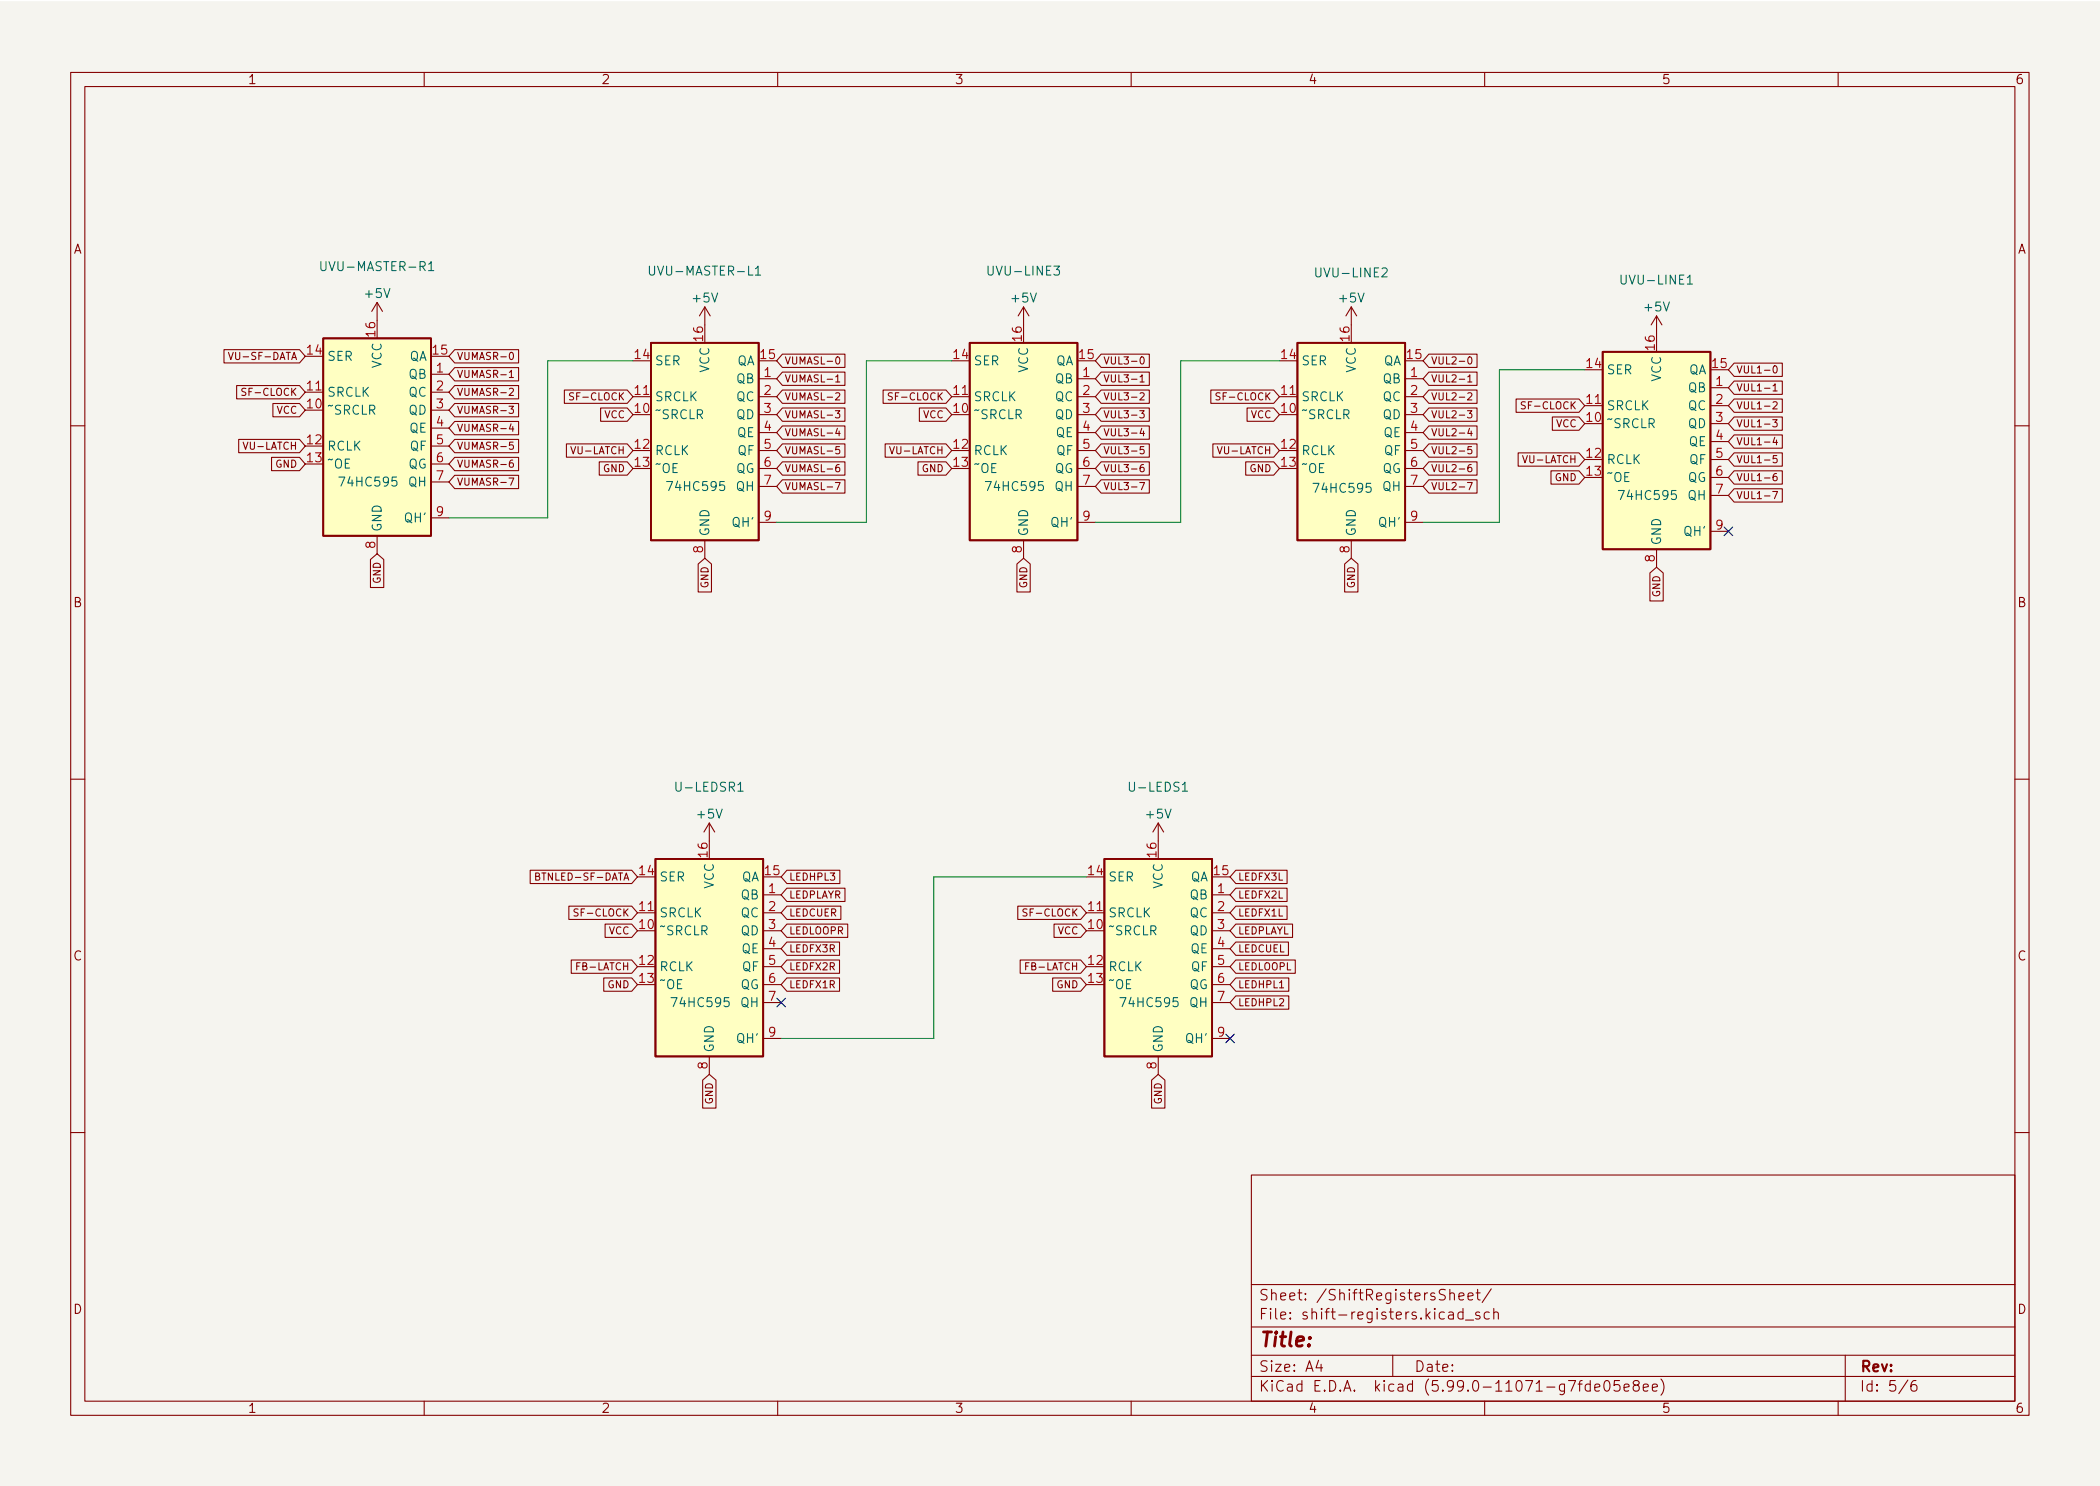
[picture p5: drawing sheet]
<svg xmlns="http://www.w3.org/2000/svg" width="297mm" height="210mm" viewBox="0 0 297 210" stroke-linecap="round" stroke-linejoin="round" font-family="sans-serif">
<path d="M0 .2h297v210.1h-297z" fill="#f5f4ef" stroke="#f5f4ef" stroke-width=".14"/>
<g fill="none" stroke="#840000" stroke-width=".15">
<path d="M10 10.2h277v190.1h-277zM12 12.2h273v186.1h-273zM60 10.2v2M110 10.2v2M160 10.2v2M210 10.2v2M260 10.2v2M31.7 49.5h10.7l.8 .9-.8 1h-10.7zM32.3 49.9l.4 1 .3-1M33.5 54.6h8.9l.8 .9-.8 .9h-8.9zM34.8 55l-.4-.1-.2 .1v.3l.5 .2 .1 .3-.2 .2-.4-.1M38.6 57.1h3.8l.8 .9-.8 1h-3.8z"/>
<path d="M43.2 55.5h2.5M53.3 42.8v2.5M53.3 42.8l-.7 1.3M53.3 42.8l.8 1.3M61 53h2.5M61 55.5h2.5M61 58h2.5M64.3 49.5h9.1v1.9h-9.1l-.8-1zM64.3 57.1h9.1v1.9h-9.1l-.8-1zM64.3 52h9.1v1.9h-9.1l-.8-.9zM64.3 59.6h9.1v1.9h-9.1l-.8-.9zM64.3 54.6h9.1v1.8h-9.1l-.8-.9z"/>
<path d="M72 57.5h.6l-.3 .4 .3 .1v.4l-.2 .1-.4-.1M72 52.7l.3-.3v1M72 55l.4-.1 .2 .3-.6 .8h.6M72 53.4h.6M72.2 49.9h.1a.54 .54 0 0 1 .3 .5 .54 .54 0 0 1-.3 .5 .68 .68 0 0 1-.1-1zM72.3 60l-.3 .7h.7M79.8 55.2h8.9l.8 .9-.8 1h-8.9zM81.1 55.6h-.4l-.1 .1v.3l.4 .2 .1 .2-.2 .2-.3-.1M85 57.7h3.7l.8 1-.8 .9h-3.7zM89.5 56.1h2.6M99.7 43.4l-.8 1.3M99.7 43.4v2.6"/>
<path d="M99.7 43.4l.8 1.3M107.3 53.6h2.6M107.3 56.1h2.6M107.3 58.7h2.6M110.7 57.7h8.8v1.9h-8.8l-.8-.9zM110.7 55.2h8.8v1.9h-8.8l-.8-1zM110.7 50.1h8.8v1.9h-8.8l-.8-1zM110.7 52.6h8.8v1.9h-8.8l-.8-.9zM118.2 58.1h.6l-.4 .4 .3 .1v.4l-.1 .1-.4-.1M118.2 55.7l.4-.1 .2 .3-.6 .7h.6M118.2 53.3l.3-.3v1M118.2 54h.6"/>
<path d="M118.4 50.5a.54 .54 0 0 1 .4 .5 .54 .54 0 0 1-.4 .5 .68 .68 0 0 1 0-1zM124.9 55.2h8.9l.8 .9-.8 1h-8.9zM126.2 55.6h-.4l-.1 .1v.3l.4 .2 .1 .2-.2 .2-.4-.1M130 57.7h3.8l.8 1-.8 .9h-3.8zM134.6 56.1h2.6M144.8 43.4v2.6M144.8 43.4l-.8 1.3M144.8 43.4l.7 1.3M152.4 53.6h2.5M152.4 56.1h2.5M152.4 58.7h2.5M155.8 52.6h6.8v1.9h-6.8l-.9-.9z"/>
<path d="M155.8 57.7h6.8v1.9h-6.8l-.9-.9zM155.8 55.2h6.8v1.9h-6.8l-.9-1zM155.8 50.1h6.8v1.9h-6.8l-.9-1zM161.2 58.1h.6l-.3 .4 .3 .1v.4l-.2 .1-.4-.1M161.3 53.3l.3-.3v1M161.3 55.7l.3-.1 .2 .3-.6 .7h.6M161.3 54h.5M161.4 50.6l.1-.1a.54 .54 0 0 1 .4 .5 .54 .54 0 0 1-.4 .5l-.1-.1-.1-.3zM171.3 55.2h8.9l.8 .9-.8 1h-8.9zM172.6 55.6h-.4l-.2 .1v.3l.5 .2 .1 .2-.2 .2-.4-.1M176.4 57.7h3.8l.8 1-.8 .9h-3.8zM181 56.1h2.5"/>
<path d="M191.1 43.4l-.7 1.3M191.1 43.4v2.6M191.1 43.4l.8 1.3M198.8 53.6h2.5M198.8 56.1h2.5M198.8 58.7h2.5M202.1 50.1h6.8v1.9h-6.8l-.8-1zM202.1 55.2h6.8v1.9h-6.8l-.8-1zM202.1 52.6h6.8v1.9h-6.8l-.8-.9zM202.1 57.7h6.8v1.9h-6.8l-.8-.9zM207.6 58.1h.6l-.3 .4 .2 .1v.4l-.1 .1-.4-.1M207.6 55.7l.4-.1 .2 .3-.6 .7h.6"/>
<path d="M207.6 53.3l.3-.3v1M207.6 54h.6M207.8 50.5h.1a.54 .54 0 0 1 .3 .5 .54 .54 0 0 1-.3 .5 .68 .68 0 0 1-.1-1zM214.4 56.5h8.9l.9 .9-.9 .9h-8.9zM215.8 56.9l-.4-.1-.2 .1v.3l.5 .2 .1 .3-.2 .2-.4-.1M219.6 59h3.7l.9 .9-.9 1h-3.7zM224.2 57.4h2.5M234.3 44.7l-.7 1.3M234.3 44.7v2.5M234.3 44.7l.8 1.3M241.9 54.9h2.6M241.9 57.4h2.6"/>
<path d="M241.9 59.9h2.6M245.3 59h6.8v1.9h-6.8l-.8-1zM245.3 53.9h6.8v1.9h-6.8l-.8-.9zM245.3 51.4h6.8v1.9h-6.8l-.8-1zM245.3 56.5h6.8v1.8h-6.8l-.8-.9zM250.7 59.4h.7l-.4 .4 .3 .1v.4l-.1 .1-.5-.1M250.8 54.6l.3-.3v1M250.8 56.9l.4-.1 .2 .3-.7 .8h.7M250.8 55.3h.6M250.9 51.9l.1-.1a.54 .54 0 0 1 .4 .5 .54 .54 0 0 1-.4 .5l-.1-.1-.1-.3zM10 60.2h2M33.8 62.2h8.6l.8 .9-.8 1h-8.6z"/>
<path d="M34.4 62.6l.3 1 .4-1M38.4 64.7h4l.8 1-.8 .9h-4zM52.4 79.2l.9-.8 1 .8v3.9h-1.9zM53.3 75.8v2.6M61 60.6h2.5M61 63.1h2.5M61 65.7h2.5M61 68.2h2.5M61 73.3h2.5M64.3 62.2h9.1v1.9h-9.1l-.8-1zM64.3 64.7h9.1v1.9h-9.1l-.8-.9zM64.3 67.3h9.1v1.8h-9.1l-.8-.9z"/>
<path d="M72 67.6h.7l-.5 1.1M72.5 65.1h-.3a.68 .68 0 0 0 0 1l.4-.1v-.3l-.2-.2h-.2l-.2 .2M72.5 60.4v.6M72.6 62.6h-.5l-.1 .4 .2-.1 .3 .1 .1 .1v.4l-.2 .1-.4-.1M80.1 62.8h8.6l.8 .9-.8 1h-8.6zM80.7 63.2l.4 1 .3-1M84.8 65.3h3.9l.8 1-.8 .9h-3.9zM98.8 79.8l.9-.8 .9 .8v4h-1.8zM99.7 76.4v2.6M107.3 61.2h2.6M107.3 63.7h2.6M107.3 66.3h2.6"/>
<path d="M107.3 68.8h2.6M107.3 73.9h2.6M110.7 60.3h8.8v1.8h-8.8l-.8-.9zM110.7 65.3h8.8v1.9h-8.8l-.8-.9zM110.7 67.9h8.8v1.9h-8.8l-.8-1zM110.7 62.8h8.8v1.9h-8.8l-.8-1zM118.2 68.3h.6l-.4 1M118.4 60.6l-.2 .7h.6M118.7 65.7l-.3 .1a.68 .68 0 0 0 0 .9h.3l.1-.4-.2-.2h-.2l-.2 .2M118.7 61v.7M118.7 63.2h-.4l-.1 .5 .2-.1h.3l.1 .2-.1 .3-.1 .1-.4-.1M125.2 62.8h8.6l.8 .9-.8 1h-8.6z"/>
<path d="M125.8 63.2l.4 1 .3-1M129.8 65.3h4l.8 1-.8 .9h-4zM143.8 79.8l1-.8 .9 .8v4h-1.9zM144.8 76.4v2.6M152.4 61.2h2.5M152.4 63.7h2.5M152.4 66.3h2.5M152.4 68.8h2.5M152.4 73.9h2.5M155.8 67.9h6.8v1.9h-6.8l-.9-1zM155.8 65.3h6.8v1.9h-6.8l-.9-.9zM155.8 60.3h6.8v1.8h-6.8l-.9-.9z"/>
<path d="M155.8 62.8h6.8v1.9h-6.8l-.9-1zM161.2 68.3h.7l-.4 1M161.5 60.6l-.2 .7h.6M161.7 65.7l-.2 .1a.68 .68 0 0 0 0 .9h.3v-.4l-.2-.2h-.1l-.2 .2M161.7 61v.7M161.8 63.2h-.5v.5l.1-.1h.3l.1 .2v.3l-.2 .1-.3-.1M171.6 62.8h8.6l.8 .9-.8 1h-8.6zM172.2 63.2l.3 1 .4-1M176.2 65.3h4l.8 1-.8 .9h-4zM190.2 79.8l.9-.8 1 .8v4h-1.9zM191.1 76.4v2.6M198.8 61.2h2.5"/>
<path d="M198.8 63.7h2.5M198.8 66.3h2.5M198.8 68.8h2.5M198.8 73.9h2.5M202.1 60.3h6.8v1.8h-6.8l-.8-.9zM202.1 65.3h6.8v1.9h-6.8l-.8-.9zM202.1 67.9h6.8v1.9h-6.8l-.8-1zM202.1 62.8h6.8v1.9h-6.8l-.8-1zM207.6 68.3h.6l-.4 1M207.9 60.6l-.3 .7h.6M208.1 65.7l-.3 .1a.68 .68 0 0 0 0 .9h.3l.1-.4-.2-.2h-.2l-.2 .2M208.1 61v.7"/>
<path d="M208.1 63.2h-.4l-.1 .5 .2-.1h.3l.1 .2-.1 .3-.1 .1-.4-.1M214.7 64.1h8.6l.9 .9-.9 1h-8.6zM215.4 64.5l.3 1 .3-1M219.4 66.6h3.9l.9 1-.9 .9h-3.9zM234.3 77.7v2.6M241.9 62.5h2.6M241.9 65h2.6M241.9 67.6h2.6M241.9 70.1h2.6M241.9 75.2h2.6M245.3 61.5h6.8v1.9h-6.8l-.8-.9zM245.3 69.2h6.8v1.8h-6.8l-.8-.9z"/>
<path d="M245.3 64.1h6.8v1.9h-6.8l-.8-1zM245.3 66.6h6.8v1.9h-6.8l-.8-.9zM250.7 69.5h.7l-.4 1.1M251 61.9l-.2 .7h.6M251.3 67l-.3 .1a.68 .68 0 0 0 0 .9l.3-.1 .1-.3-.2-.2h-.2l-.2 .2M251.3 62.3v.6M251.3 64.5h-.5v.4l.1-.1 .4 .1 .1 .1-.1 .4-.1 .1-.4-.1M285 60.2h2M233.4 81.1l.9-.8 1 .8v3.9h-1.9zM10 110.2h2M100.3 116.5l-.7 1.2M100.3 116.5v2.5"/>
<path d="M100.3 116.5l.8 1.2M163.8 116.5l-.7 1.2M163.8 116.5v2.5M163.8 116.5l.8 1.2M285 110.2h2M75 123.1h14.4l.8 1-.8 .9h-14.4zM75.8 124h.4l.1-.2v-.2l-.5-.1v1h.4l.1-.1 .1-.2-.3-.2M80.5 128.2h8.9l.8 1-.8 .9h-8.9zM80.8 135.8h8.6l.8 1-.8 .9h-8.6zM81.6 136.7h.3M81.8 128.6h-.4l-.2 .1v.3l.5 .2 .1 .2-.2 .2h-.4M82.1 136.2h-.5v1"/>
<path d="M85.4 138.4h4l.8 .9-.8 1h-4zM85.6 130.8h3.8l.8 .9-.8 .9h-3.8zM90.2 129.2h2.5M107.9 126.6h2.6M107.9 129.2h2.6M107.9 131.7h2.6M107.9 134.2h2.6M107.9 136.8h2.6M107.9 139.3h2.6M111.3 125.7h8.2v1.9h-8.2l-.8-1zM111.3 138.4h7.4v1.9h-7.4l-.8-1zM111.3 128.2h7.6v1.9h-7.6l-.8-.9z"/>
<path d="M111.3 133.3h7.4v1.9h-7.4l-.8-1zM111.3 123.1h7.5v1.9h-7.5l-.8-.9zM111.3 135.8h7.4v1.9h-7.4l-.8-.9zM111.3 130.8h8.6v1.8h-8.6l-.8-.9zM144 128.2h8.9l.8 1-.8 .9h-8.9zM144.3 135.8h8.6l.8 1-.8 .9h-8.6zM145.1 136.7h.3M145.3 128.6h-.4l-.2 .1v.3l.5 .2 .1 .2-.2 .2h-.4M145.6 136.2h-.5v1M148.9 138.4h4l.8 .9-.8 1h-4zM149.1 130.8h3.8l.8 .9-.8 .9h-3.8zM153.7 129.2h2.5"/>
<path d="M171.4 126.6h2.6M171.4 129.2h2.6M171.4 131.7h2.6M171.4 134.2h2.6M171.4 136.8h2.6M171.4 139.3h2.6M174.8 138.4h7.5v1.9h-7.5l-.8-1zM174.8 128.2h7.3v1.9h-7.3l-.8-.9zM174.8 133.3h7.4v1.9h-7.4l-.8-1zM174.8 123.1h7.3v1.9h-7.3l-.8-.9zM174.8 135.8h8.4v1.9h-8.4l-.8-.9zM174.8 125.7h7.3v1.9h-7.3l-.8-1z"/>
<path d="M174.8 130.8h8v1.8h-8l-.8-.9zM181 139.8h.6M99.4 152.8l.9-.8 1 .8v4h-1.9zM100.3 149.5v2.5M107.9 141.9h2.6M107.9 146.9h2.6M162.9 152.8l.9-.8 1 .8v4h-1.9zM163.8 149.5v2.5M171.4 141.9h2.6M171.4 146.9h2.6M174.8 140.9h7.5v1.9h-7.5l-.8-.9zM10 160.2h2"/>
<path d="M177 166.3h108v32h-108zM285 160.2h2M60 198.3v2M110 198.3v2M160 198.3v2M177 194.8h108M177 191.8h108M177 187.8h108M177 181.8h108M186.5 192.5l-.4 1h1M186.9 193v1M197 191.8v3"/>
<path d="M204.9 185.7l.2-.1 .4 .1 .1 .9M205.1 183.1a.37 .37 0 0 1 .6 0v.8M205.1 182.4v1.5M205.6 186l-.5 .1a.29 .29 0 0 0-.2 .2 .29 .29 0 0 0 .2 .3h.5M206.4 183.4l.7-.1-.1-.3-.4-.1-.2 .2v.8h.2h.4M206.9 185.7l-.4-.1-.3 .3v.4l.2 .3h.1h.4M206.9 185.1v1.5M207.3 186.8h1.1M207.6 183.4l.8-.1-.1-.3-.4-.1-.3 .2 .1 .8h.2h.4M208.8 182.9h.6M209 182.4v1.3l.1 .2h.3M209.3 185.7l-.4-.1-.2 .2 .1 .3 .5 .1 .1 .1-.1 .3h-.2h-.4"/>
<path d="M210 198.3v2M210.6 185.7l-.4-.1-.3 .3v.4l.2 .3h.1h.4M210.9 182.4l-1.3 1.9M211.3 185.8a.37 .37 0 0 1 .6 0v.8M211.3 185.1v1.5M224.9 195.9l-.4-.1-.3 .3v.4l.2 .3h.1h.4M224.9 195.3v1.5M225.6 196.3l.7-.1-.1-.3-.4-.1-.2 .2v.8h.2h.4M227.1 195.4a.36 .36 0 0 1 .5 .2 .77 .77 0 0 1-.4 1.2 1 1 0 0 1-.1-1.4zM229.1 195.3h-.7l-.1 .7 .2-.1 .5 .1 .1 .2v.5l-.2 .1h-.4l-.2-.1M229.7 196.3l.7-.1v-.3l-.5-.1-.2 .2 .1 .8h.1h.5M231.3 196l-.2-.1a.31 .31 0 0 1-.1-.3 .31 .31 0 0 1 .3-.3h.3l.3 .3-.2 .3-.4 .1-.3 .3 .1 .4 .2 .1h.3l.3-.3v-.2l-.3-.3"/>
<path d="M232.4 196.3l.7-.1v-.3l-.5-.1-.2 .2 .1 .8h.1h.5M233.7 196.3l.7-.1v-.3l-.5-.1-.2 .2 .1 .8h.1h.5M234.9 195.1a1.72 1.72 0 0 1 0 2.3M260 198.3v2M261 191.8v6.5M269.9 195.3l-1.3 1.9M271 195.3a.6 .6 0 0 0-.7 .7v.5l.1 .3h.5l.2-.1 .1-.5-.2-.2-.4-.1-.3 .3"/>
</g>
<g fill="#ffffc2" stroke="#ffffc2" stroke-width=".14">
<path d="M45.7 47.9h15.3v27.9h-15.3z"/>
<path d="M226.7 49.8h15.2v27.9h-15.2z"/>
<path d="M183.5 48.5h15.3v27.9h-15.3z"/>
<path d="M92.1 48.5h15.2v27.9h-15.2z"/>
<path d="M156.2 121.5h15.2v28h-15.2z"/>
<path d="M92.7 121.5h15.2v28h-15.2z"/>
<path d="M137.2 48.5h15.2v27.9h-15.2z"/>
</g>
<path d="M45.7 47.9h15.3v27.9h-15.3zM92.1 48.5h15.2v27.9h-15.2zM137.2 48.5h15.2v27.9h-15.2zM183.5 48.5h15.3v27.9h-15.3zM226.7 49.8h15.2v27.9h-15.2zM92.7 121.5h15.2v28h-15.2zM156.2 121.5h15.2v28h-15.2z" fill="none" stroke="#840000" stroke-width=".25"/>
<path d="M45.4 37v1l.2 .3 .4-.1 .1-.2v-1M60.6 37.4l.4-.4v1.3M60.6 38.3h.8M91.9 37.7v1l.2 .2h.4l.1-.2v-1M106.9 38l.3-.3v1.2M106.9 38.9h.7M238.7 40.2h.7M104.4 111.9h.7M167.2 111.9h.8" fill="none" stroke="#006464" stroke-width=".15"/>
<path d="M89.5 51h-12v22.3h-14M134.6 51h-12v22.9h-12.7M181 51h-14v22.9h-12.1M224.2 52.3h-12.1v21.6h-10.8M153.7 124.1h-21.6v22.8h-21.6" fill="none" stroke="#009600" stroke-width=".15"/>
<path d="M243.9 74.6l1.2 1.2M245.1 74.6l-1.2 1.2M109.9 141.2l1.2 1.3M111.1 141.2l-1.2 1.3M173.4 146.3l1.2 1.2M174.6 146.3l-1.2 1.2" fill="none" stroke="#000084" stroke-width=".15"/>
<text font-size="2.8" fill="#840000" x="178" y="190.6">Title:</text>
<g font-size="2.1" fill="#840000">
<text x="178" y="184">Sheet: /ShiftRegistersSheet/</text>
<text x="178" y="186.7">File: shift-registers.kicad_sch</text>
<text x="178" y="196.9">KiCad E.D.A. kicad (5.99.0-11071-g7fde05e8ee)</text>
<text x="178" y="194.1">Size: A4</text>
<text x="200" y="194.1">Date:</text>
<text x="263" y="194.1">Rev:</text>
<text x="263" y="196.9">Id: 5/6</text>
</g>
<g font-size="1.8" fill="#840000">
<text x="35" y="11.9">1</text>
<text x="85" y="11.9">2</text>
<text x="135" y="11.9">3</text>
<text x="185" y="11.9">4</text>
<text x="235" y="11.9">5</text>
<text x="285" y="11.9">6</text>
<text x="10.3" y="35.9">A</text>
<text x="285.3" y="35.9">A</text>
<text x="10.3" y="85.9">B</text>
<text x="285.3" y="85.9">B</text>
<text x="10.3" y="135.9">C</text>
<text x="285.3" y="135.9">C</text>
<text x="10.3" y="185.9">D</text>
<text x="285.3" y="185.9">D</text>
<text x="35" y="199.9">1</text>
<text x="85" y="199.9">2</text>
<text x="135" y="199.9">3</text>
<text x="185" y="199.9">4</text>
<text x="235" y="199.9">5</text>
<text x="285" y="199.9">6</text>
</g>
<g font-size="1.8" fill="#006464">
<text x="46" y="38.3">UVU-MASTER-R1</text>
<text x="92.5" y="39">UVU-MASTER-L1</text>
<text x="140.1" y="39">UVU-LINE3</text>
<text x="186.5" y="39.2">UVU-LINE2</text>
<text x="229.6" y="40.3">UVU-LINE1</text>
<text x="51.7" y="42.2">+5V</text>
<text x="98.1" y="42.8">+5V</text>
<text x="143.2" y="42.8">+5V</text>
<text x="189.5" y="42.8">+5V</text>
<text x="232.7" y="44.1">+5V</text>
<text x="46.2" y="51">SER</text>
<text x="54" y="52.1" transform="rotate(-90 54 52.1)">VCC</text>
<text x="57.8" y="53.6">QB</text>
<text x="57.8" y="51">QA</text>
<text x="92.6" y="51.7">SER</text>
<text x="100.3" y="52.8" transform="rotate(-90 100.3 52.8)">VCC</text>
<text x="104.2" y="51.7">QA</text>
<text x="137.7" y="51.7">SER</text>
<text x="145.4" y="52.8" transform="rotate(-90 145.4 52.8)">VCC</text>
<text x="149.2" y="51.7">QA</text>
<text x="184" y="51.7">SER</text>
<text x="191.8" y="52.8" transform="rotate(-90 191.8 52.8)">VCC</text>
<text x="195.6" y="51.7">QA</text>
<text x="227.2" y="53">SER</text>
<text x="238.8" y="53">QA</text>
<text x="46.2" y="58.7">~SRCLR</text>
<text x="46.2" y="56.1">SRCLK</text>
<text x="57.8" y="56.1">QC</text>
<text x="57.8" y="58.7">QD</text>
<text x="92.6" y="59.3">~SRCLR</text>
<text x="92.6" y="56.8">SRCLK</text>
<text x="104.2" y="54.2">QB</text>
<text x="104.2" y="56.8">QC</text>
<text x="104.2" y="59.3">QD</text>
<text x="137.7" y="59.3">~SRCLR</text>
<text x="137.7" y="56.8">SRCLK</text>
<text x="149.2" y="54.2">QB</text>
<text x="149.2" y="56.8">QC</text>
<text x="149.2" y="59.3">QD</text>
<text x="184" y="59.3">~SRCLR</text>
<text x="184" y="56.8">SRCLK</text>
<text x="195.6" y="54.2">QB</text>
<text x="195.6" y="56.8">QC</text>
<text x="195.6" y="59.3">QD</text>
<text x="227.2" y="58">SRCLK</text>
<text x="234.9" y="54" transform="rotate(-90 234.9 54)">VCC</text>
<text x="238.8" y="55.5">QB</text>
<text x="238.8" y="58">QC</text>
<text x="46.2" y="63.7">RCLK</text>
<text x="57.9" y="61.2">QE</text>
<text x="58" y="63.7">QF</text>
<text x="92.6" y="64.4">RCLK</text>
<text x="104.3" y="61.8">QE</text>
<text x="104.4" y="64.4">QF</text>
<text x="137.7" y="64.4">RCLK</text>
<text x="149.3" y="61.8">QE</text>
<text x="149.4" y="64.4">QF</text>
<text x="184" y="64.4">RCLK</text>
<text x="195.7" y="61.8">QE</text>
<text x="195.8" y="64.4">QF</text>
<text x="227.2" y="60.6">~SRCLR</text>
<text x="227.2" y="65.7">RCLK</text>
<text x="238.8" y="60.6">QD</text>
<text x="238.9" y="63.1">QE</text>
<text x="239" y="65.7">QF</text>
<text x="46.2" y="66.3">~OE</text>
<text x="48.3" y="68.8">74HC595</text>
<text x="57.7" y="66.3">QG</text>
<text x="57.8" y="68.8">QH</text>
<text x="92.6" y="66.9">~OE</text>
<text x="94.7" y="69.5">74HC595</text>
<text x="104.1" y="66.9">QG</text>
<text x="104.2" y="69.5">QH</text>
<text x="137.7" y="66.9">~OE</text>
<text x="139.8" y="69.5">74HC595</text>
<text x="149.1" y="66.9">QG</text>
<text x="149.2" y="69.5">QH</text>
<text x="184" y="66.9">~OE</text>
<text x="186.1" y="69.7">74HC595</text>
<text x="195.5" y="66.9">QG</text>
<text x="195.6" y="69.5">QH</text>
<text x="227.2" y="68.2">~OE</text>
<text x="229.3" y="70.7">74HC595</text>
<text x="238.7" y="68.2">QG</text>
<text x="238.8" y="70.7">QH</text>
<text x="54" y="75.3" transform="rotate(-90 54 75.3)">GND</text>
<text x="57.4" y="73.9">QH'</text>
<text x="100.3" y="75.9" transform="rotate(-90 100.3 75.9)">GND</text>
<text x="103.7" y="74.5">QH'</text>
<text x="145.4" y="75.9" transform="rotate(-90 145.4 75.9)">GND</text>
<text x="148.8" y="74.5">QH'</text>
<text x="191.8" y="75.9" transform="rotate(-90 191.8 75.9)">GND</text>
<text x="195.2" y="74.5">QH'</text>
<text x="234.9" y="77.2" transform="rotate(-90 234.9 77.2)">GND</text>
<text x="238.4" y="75.8">QH'</text>
<text x="95.9" y="112">U-LEDSR1</text>
<text x="160" y="112">U-LEDS1</text>
<text x="98.7" y="115.8">+5V</text>
<text x="162.2" y="115.8">+5V</text>
<text x="93.2" y="124.7">SER</text>
<text x="101" y="125.8" transform="rotate(-90 101 125.8)">VCC</text>
<text x="104.8" y="124.7">QA</text>
<text x="156.7" y="124.7">SER</text>
<text x="164.5" y="125.8" transform="rotate(-90 164.5 125.8)">VCC</text>
<text x="168.3" y="124.7">QA</text>
<text x="93.2" y="129.8">SRCLK</text>
<text x="104.8" y="127.2">QB</text>
<text x="104.8" y="129.8">QC</text>
<text x="156.7" y="129.8">SRCLK</text>
<text x="168.3" y="127.2">QB</text>
<text x="168.3" y="129.8">QC</text>
<text x="93.2" y="132.3">~SRCLR</text>
<text x="93.2" y="137.4">RCLK</text>
<text x="104.8" y="132.3">QD</text>
<text x="104.9" y="134.9">QE</text>
<text x="105" y="137.4">QF</text>
<text x="156.7" y="132.3">~SRCLR</text>
<text x="156.7" y="137.4">RCLK</text>
<text x="168.3" y="132.3">QD</text>
<text x="168.4" y="134.9">QE</text>
<text x="168.5" y="137.4">QF</text>
<text x="93.2" y="139.9">~OE</text>
<text x="95.3" y="142.5">74HC595</text>
<text x="104.7" y="139.9">QG</text>
<text x="104.8" y="142.5">QH</text>
<text x="156.7" y="139.9">~OE</text>
<text x="158.8" y="142.5">74HC595</text>
<text x="168.2" y="139.9">QG</text>
<text x="168.3" y="142.5">QH</text>
<text x="101" y="149" transform="rotate(-90 101 149)">GND</text>
<text x="104.4" y="147.6">QH'</text>
<text x="164.5" y="149" transform="rotate(-90 164.5 149)">GND</text>
<text x="167.9" y="147.6">QH'</text>
</g>
<g font-size="1.8" fill="#a90000">
<text x="53.1" y="47.6" transform="rotate(-90 53.1 47.6)">16</text>
<text x="43.5" y="50.2">14</text>
<text x="61.2" y="50.2">15</text>
<text x="61.7" y="52.7">1</text>
<text x="89.8" y="50.8">14</text>
<text x="99.4" y="48.2" transform="rotate(-90 99.4 48.2)">16</text>
<text x="107.6" y="50.8">15</text>
<text x="108.1" y="53.3">1</text>
<text x="134.9" y="50.8">14</text>
<text x="144.5" y="48.2" transform="rotate(-90 144.5 48.2)">16</text>
<text x="152.7" y="50.8">15</text>
<text x="153.2" y="53.3">1</text>
<text x="181.3" y="50.8">14</text>
<text x="190.9" y="48.2" transform="rotate(-90 190.9 48.2)">16</text>
<text x="199" y="50.8">15</text>
<text x="199.5" y="53.3">1</text>
<text x="224.4" y="52.1">14</text>
<text x="234.1" y="49.5" transform="rotate(-90 234.1 49.5)">16</text>
<text x="242.2" y="52.1">15</text>
<text x="43.5" y="57.8">10</text>
<text x="43.5" y="55.2">11</text>
<text x="61.7" y="55.2">2</text>
<text x="61.7" y="57.8">3</text>
<text x="89.8" y="58.4">10</text>
<text x="89.8" y="55.9">11</text>
<text x="108.1" y="55.9">2</text>
<text x="108.1" y="58.4">3</text>
<text x="134.9" y="58.4">10</text>
<text x="134.9" y="55.9">11</text>
<text x="153.2" y="55.9">2</text>
<text x="153.2" y="58.4">3</text>
<text x="181.3" y="58.4">10</text>
<text x="181.3" y="55.9">11</text>
<text x="199.5" y="55.9">2</text>
<text x="199.5" y="58.4">3</text>
<text x="224.4" y="59.7">10</text>
<text x="224.4" y="57.1">11</text>
<text x="242.7" y="54.6">1</text>
<text x="242.7" y="57.1">2</text>
<text x="242.7" y="59.7">3</text>
<text x="43.5" y="62.9">12</text>
<text x="43.5" y="65.4">13</text>
<text x="61.7" y="60.3">4</text>
<text x="61.7" y="62.9">5</text>
<text x="61.7" y="65.4">6</text>
<text x="89.8" y="63.5">12</text>
<text x="108.1" y="61">4</text>
<text x="108.1" y="63.5">5</text>
<text x="134.9" y="63.5">12</text>
<text x="153.2" y="61">4</text>
<text x="153.2" y="63.5">5</text>
<text x="181.3" y="63.5">12</text>
<text x="199.5" y="61">4</text>
<text x="199.5" y="63.5">5</text>
<text x="224.4" y="64.8">12</text>
<text x="242.7" y="62.2">4</text>
<text x="242.7" y="64.8">5</text>
<text x="61.7" y="67.9">7</text>
<text x="89.8" y="66">13</text>
<text x="108.1" y="66">6</text>
<text x="108.1" y="68.6">7</text>
<text x="134.9" y="66">13</text>
<text x="153.2" y="66">6</text>
<text x="153.2" y="68.6">7</text>
<text x="181.3" y="66">13</text>
<text x="199.5" y="66">6</text>
<text x="199.5" y="68.6">7</text>
<text x="224.4" y="67.3">13</text>
<text x="242.7" y="67.3">6</text>
<text x="242.7" y="69.8">7</text>
<text x="53.1" y="77.6" transform="rotate(-90 53.1 77.6)">8</text>
<text x="61.7" y="73">9</text>
<text x="108.1" y="73.7">9</text>
<text x="153.2" y="73.7">9</text>
<text x="199.5" y="73.7">9</text>
<text x="242.7" y="74.9">9</text>
<text x="99.4" y="78.2" transform="rotate(-90 99.4 78.2)">8</text>
<text x="144.5" y="78.2" transform="rotate(-90 144.5 78.2)">8</text>
<text x="190.9" y="78.2" transform="rotate(-90 190.9 78.2)">8</text>
<text x="234.1" y="79.5" transform="rotate(-90 234.1 79.5)">8</text>
<text x="90.5" y="123.8">14</text>
<text x="100.1" y="121.2" transform="rotate(-90 100.1 121.2)">16</text>
<text x="108.2" y="123.8">15</text>
<text x="154" y="123.8">14</text>
<text x="163.6" y="121.2" transform="rotate(-90 163.6 121.2)">16</text>
<text x="171.7" y="123.8">15</text>
<text x="90.5" y="131.4">10</text>
<text x="90.5" y="128.9">11</text>
<text x="108.7" y="126.4">1</text>
<text x="108.7" y="128.9">2</text>
<text x="108.7" y="131.4">3</text>
<text x="154" y="131.4">10</text>
<text x="154" y="128.9">11</text>
<text x="172.2" y="126.4">1</text>
<text x="172.2" y="128.9">2</text>
<text x="172.2" y="131.4">3</text>
<text x="90.5" y="136.5">12</text>
<text x="108.7" y="134">4</text>
<text x="108.7" y="136.5">5</text>
<text x="154" y="136.5">12</text>
<text x="172.2" y="134">4</text>
<text x="172.2" y="136.5">5</text>
<text x="90.5" y="139.1">13</text>
<text x="108.7" y="139.1">6</text>
<text x="108.7" y="141.6">7</text>
<text x="154" y="139.1">13</text>
<text x="172.2" y="139.1">6</text>
<text x="172.2" y="141.6">7</text>
<text x="108.7" y="146.7">9</text>
<text x="172.2" y="146.7">9</text>
<text x="100.1" y="151.2" transform="rotate(-90 100.1 151.2)">8</text>
<text x="163.6" y="151.2" transform="rotate(-90 163.6 151.2)">8</text>
</g>
<g font-size="1.4" fill="#840000">
<text x="33.5" y="50.9">VU-SF-DATA</text>
<text x="64.6" y="50.9">VUMASR-0</text>
<text x="64.6" y="53.5">VUMASR-1</text>
<text x="110.9" y="51.6">VUMASL-0</text>
<text x="156" y="51.6">VUL3-0</text>
<text x="202.4" y="51.6">VUL2-0</text>
<text x="245.5" y="52.8">VUL1-0</text>
<text x="34.8" y="56">SF-CLOCK</text>
<text x="39.1" y="58.5">VCC</text>
<text x="64.6" y="58.5">VUMASR-3</text>
<text x="64.6" y="56">VUMASR-2</text>
<text x="81.2" y="56.6">SF-CLOCK</text>
<text x="85.5" y="59.2">VCC</text>
<text x="110.9" y="59.2">VUMASL-3</text>
<text x="110.9" y="56.6">VUMASL-2</text>
<text x="110.9" y="54.1">VUMASL-1</text>
<text x="126.2" y="56.6">SF-CLOCK</text>
<text x="130.6" y="59.2">VCC</text>
<text x="156" y="54.1">VUL3-1</text>
<text x="156" y="59.2">VUL3-3</text>
<text x="156" y="56.6">VUL3-2</text>
<text x="172.6" y="56.6">SF-CLOCK</text>
<text x="176.9" y="59.2">VCC</text>
<text x="202.4" y="56.6">VUL2-2</text>
<text x="202.4" y="54.1">VUL2-1</text>
<text x="202.4" y="59.2">VUL2-3</text>
<text x="215.8" y="57.9">SF-CLOCK</text>
<text x="245.5" y="55.4">VUL1-1</text>
<text x="245.5" y="57.9">VUL1-2</text>
<text x="34.9" y="63.6">VU-LATCH</text>
<text x="64.6" y="61.1">VUMASR-4</text>
<text x="64.6" y="63.6">VUMASR-5</text>
<text x="81.2" y="64.3">VU-LATCH</text>
<text x="110.9" y="61.7">VUMASL-4</text>
<text x="110.9" y="64.3">VUMASL-5</text>
<text x="126.3" y="64.3">VU-LATCH</text>
<text x="156" y="61.7">VUL3-4</text>
<text x="156" y="64.3">VUL3-5</text>
<text x="172.7" y="64.3">VU-LATCH</text>
<text x="202.4" y="61.7">VUL2-4</text>
<text x="202.4" y="64.3">VUL2-5</text>
<text x="215.9" y="65.5">VU-LATCH</text>
<text x="220.1" y="60.4">VCC</text>
<text x="245.5" y="63">VUL1-4</text>
<text x="245.5" y="60.4">VUL1-3</text>
<text x="245.5" y="65.5">VUL1-5</text>
<text x="39" y="66.2">GND</text>
<text x="64.6" y="66.2">VUMASR-6</text>
<text x="64.6" y="68.7">VUMASR-7</text>
<text x="85.3" y="66.8">GND</text>
<text x="110.9" y="66.8">VUMASL-6</text>
<text x="110.9" y="69.3">VUMASL-7</text>
<text x="130.4" y="66.8">GND</text>
<text x="156" y="69.3">VUL3-7</text>
<text x="156" y="66.8">VUL3-6</text>
<text x="176.8" y="66.8">GND</text>
<text x="202.4" y="66.8">VUL2-6</text>
<text x="202.4" y="69.3">VUL2-7</text>
<text x="219.9" y="68.1">GND</text>
<text x="245.5" y="70.6">VUL1-7</text>
<text x="245.5" y="68.1">VUL1-6</text>
<text x="53.8" y="82.6" transform="rotate(-90 53.8 82.6)">GND</text>
<text x="100.2" y="83.2" transform="rotate(-90 100.2 83.2)">GND</text>
<text x="145.3" y="83.2" transform="rotate(-90 145.3 83.2)">GND</text>
<text x="191.6" y="83.2" transform="rotate(-90 191.6 83.2)">GND</text>
<text x="234.8" y="84.5" transform="rotate(-90 234.8 84.5)">GND</text>
<text x="76.7" y="124.6">BTNLED-SF-DATA</text>
<text x="111.6" y="124.6">LEDHPL3</text>
<text x="175.1" y="124.6">LEDFX3L</text>
<text x="81.8" y="129.7">SF-CLOCK</text>
<text x="111.6" y="127.1">LEDPLAYR</text>
<text x="111.6" y="129.7">LEDCUER</text>
<text x="145.3" y="129.7">SF-CLOCK</text>
<text x="175.1" y="129.7">LEDFX1L</text>
<text x="175.1" y="127.1">LEDFX2L</text>
<text x="82" y="137.3">FB-LATCH</text>
<text x="86.1" y="132.2">VCC</text>
<text x="111.6" y="134.7">LEDFX3R</text>
<text x="111.6" y="137.3">LEDFX2R</text>
<text x="111.6" y="132.2">LEDLOOPR</text>
<text x="145.5" y="137.3">FB-LATCH</text>
<text x="149.6" y="132.2">VCC</text>
<text x="175.1" y="134.7">LEDCUEL</text>
<text x="175.1" y="137.3">LEDLOOPL</text>
<text x="175.1" y="132.2">LEDPLAYL</text>
<text x="86" y="139.8">GND</text>
<text x="111.6" y="139.8">LEDFX1R</text>
<text x="149.5" y="139.8">GND</text>
<text x="175.1" y="139.8">LEDHPL1</text>
<text x="175.1" y="142.4">LEDHPL2</text>
<text x="100.8" y="156.2" transform="rotate(-90 100.8 156.2)">GND</text>
<text x="164.3" y="156.2" transform="rotate(-90 164.3 156.2)">GND</text>
</g>
</svg>
